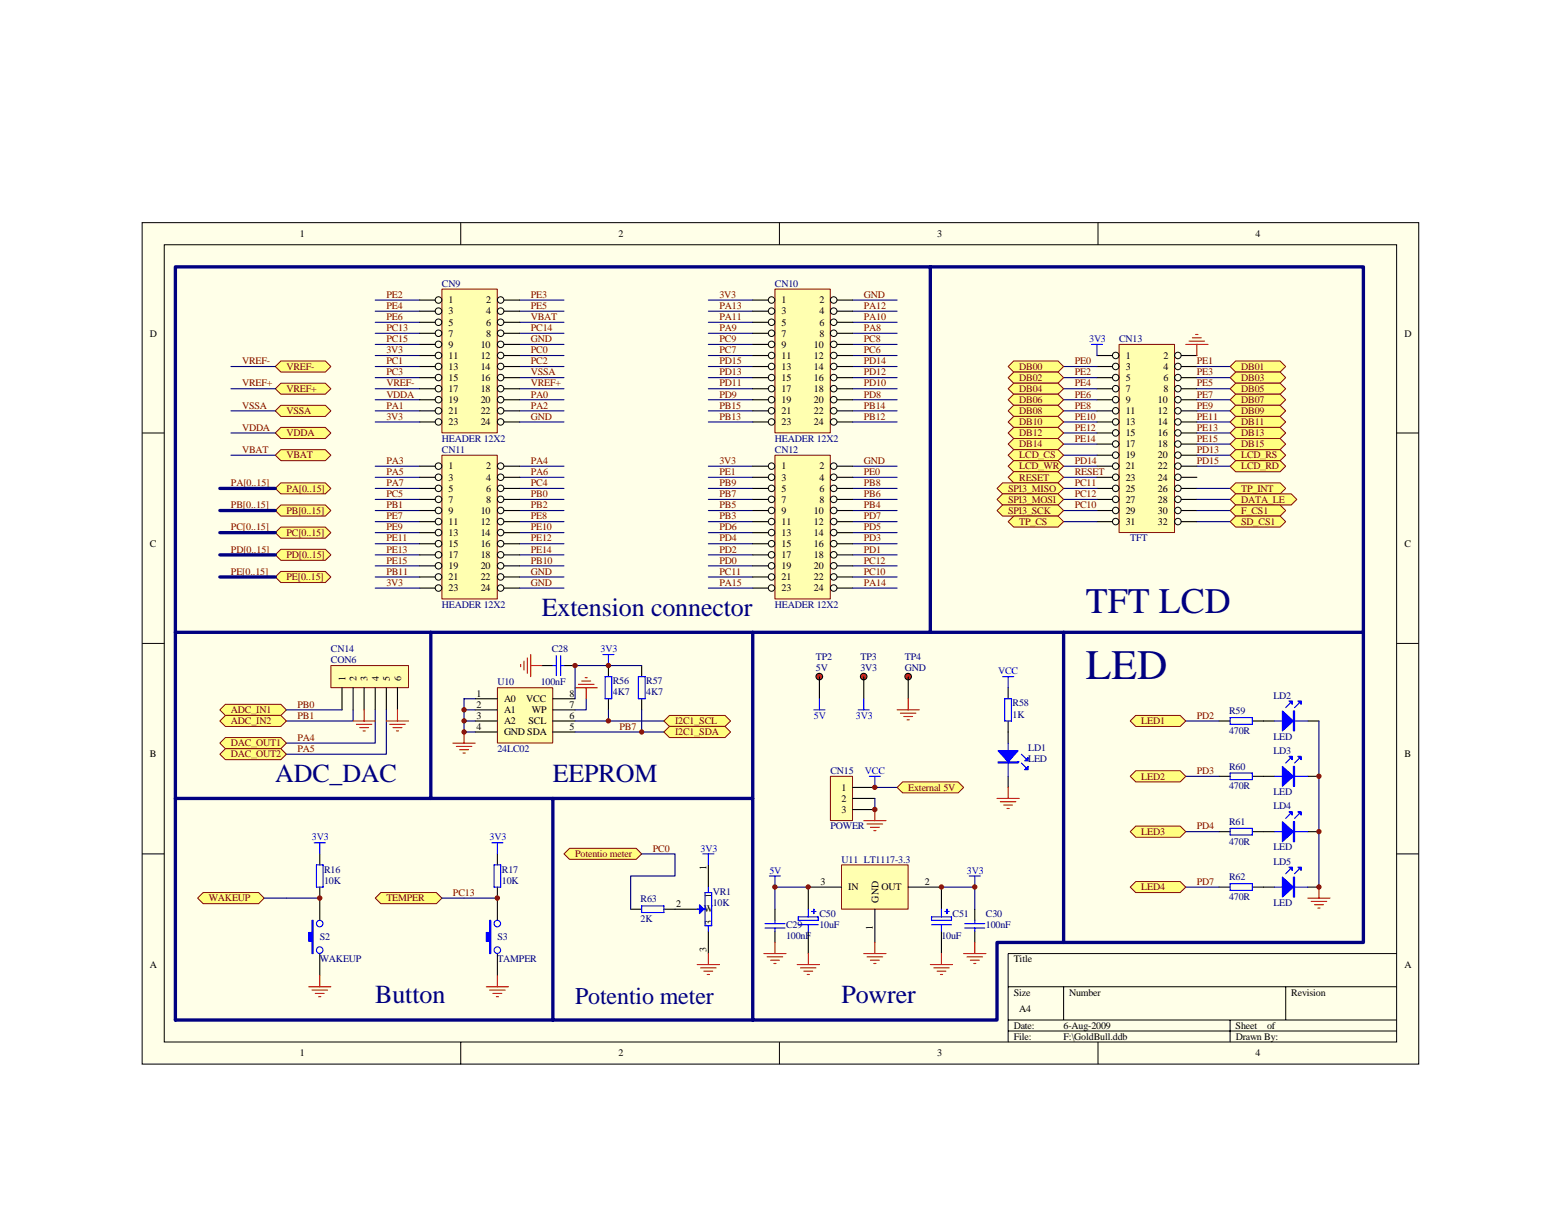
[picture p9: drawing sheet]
<svg xmlns="http://www.w3.org/2000/svg" width="279mm" height="216mm" viewBox="0 0 279 216" stroke-linecap="round" stroke-linejoin="round" font-family="sans-serif">
<path d="M25.4 39.9h228.5v150.6h-228.5z" fill="#ffffe8"/>
<g fill="none" stroke="#000" stroke-width=".18">
<path d="M25.4 39.9h228.5v150.6h-228.5zM82.5 39.9v3.9M139.5 39.9v3.9M196.5 39.9v3.9M29.4 43.8h220.6v142.7h-220.6zM25.4 77.5h4M250 77.5h4M25.4 115.2h4M250 115.2h4M25.4 152.9h4M250 152.9h4M180.4 176.7h69.6"/>
<path d="M190.4 176.7v5.9M230.1 176.7v5.9M250 170.7h-69.6v15.9M82.5 186.6v3.9M139.5 186.6v3.9M180.4 182.6h69.6M180.4 184.6h69.6M196.5 186.6v3.9M220.2 182.6v4"/>
</g>
<path d="M218.2 129.1h2M218.2 139h2M224.2 129.1h3.9M224.2 139h3.9M234.1 129.1h2M234.1 139h2M218.2 148.9h2M218.2 158.8h2M224.2 148.9h3.9M224.2 158.8h3.9M234.1 148.9h2M234.1 158.8h2" fill="none" stroke="#000" stroke-width=".2"/>
<g fill="none" stroke="#00f" stroke-width=".2">
<path d="M220.2 128.5h4v1.2h-4zM220.2 138.4h4v1.2h-4zM228.1 129.1h6M228.1 139h6M230.9 125.9l-.8 .8M230.9 135.8l-.8 .8M232.5 125.9l-.8 .8M232.5 135.8l-.8 .8M220.2 148.3h4v1.2h-4zM220.2 158.2h4v1.2h-4zM228.1 148.9h6M228.1 158.8h6"/>
<path d="M230.9 145.7l-.8 .8M230.9 155.6l-.8 .8M232.5 145.7l-.8 .8M232.5 155.6l-.8 .8"/>
</g>
<g fill="#00f" stroke="#00f" stroke-width=".2">
<path d="M229.5 127.3l2 1.8-2 1.8z"/>
<path d="M232.3 125.5h.6v.6z"/>
<path d="M230.7 125.5h.6v.6z"/>
<path d="M229.5 137.2l2 1.8-2 1.8z"/>
<path d="M232.3 135.4h.6v.6z"/>
<path d="M230.7 135.4h.6v.6z"/>
<path d="M229.5 147.1l2 1.8-2 1.8z"/>
<path d="M232.3 145.3h.6v.6z"/>
<path d="M230.7 145.3h.6v.6z"/>
<path d="M229.5 157l2 1.8-2 1.8z"/>
<path d="M232.3 155.2h.6v.6z"/>
<path d="M230.7 155.2h.6v.6z"/>
<path d="M231.5 127.3h.2v3.6h-.2z" fill-rule="evenodd"/>
<path d="M231.5 137.2h.2v3.6h-.2z" fill-rule="evenodd"/>
<path d="M231.5 147.1h.2v3.6h-.2z" fill-rule="evenodd"/>
<path d="M231.5 157h.2v3.6h-.2z" fill-rule="evenodd"/>
</g>
<path d="M212.2 129.1h6M212.2 139h6M236.1 129.1v29.7M212.2 148.9h6M212.2 158.8h6" fill="none" stroke="#000080" stroke-width=".2"/>
<path d="M236.1 158.8v2M234.1 160.8h4M234.7 161.4h2.8M235.3 162h1.6M235.9 162.6h.4" fill="none" stroke="#f00" stroke-width=".2"/>
<g fill="#ffff80" stroke="#800000" stroke-width=".18">
<path d="M202.3 129.1l1-1h7.9l1 1-1 .9h-7.9z" fill-rule="evenodd"/>
<path d="M202.3 139l1-1h7.9l1 1-1 1h-7.9z" fill-rule="evenodd"/>
<path d="M202.3 148.9l1-1h7.9l1 1-1 1h-7.9z" fill-rule="evenodd"/>
<path d="M202.3 158.8l1-1h7.9l1 1-1 1h-7.9z" fill-rule="evenodd"/>
</g>
<path d="M89 123.1h9.9v9.9h-9.9z" fill="#ffffb0"/>
<path d="M89 123.1h9.9v9.9h-9.9z" fill="none" stroke="#800000" stroke-width=".18"/>
<path d="M108.9 119.1v2M114.9 119.1v2M85 125.1h4M85 127.1h4M85 129.1h4M85 131h4M99 125.1h3.9M99 127.1h3.9M99 129.1h3.9M99 131h3.9M108.9 125.1v2M114.9 125.1v2" fill="none" stroke="#000" stroke-width=".2"/>
<path d="M114.9 119.1h-12v6M83.1 129.1h1.9M83.1 127.1h1.9M85 125.1h-1.9v5.9h1.9M104.9 125.1v2h-2M108.9 127.1v2h-6M108.9 129.1h9.9M114.9 127.1v3.9h-12M114.9 131h3.9" fill="none" stroke="#000080" stroke-width=".2"/>
<path d="M81.1 133h3.9M81.7 133.6h2.8M82.3 134.2h1.6M82.9 134.8h.4M83.1 131v2M102.9 123.1h4M103.5 122.5h2.8M104.1 121.9h1.6M104.7 121.3h.4M104.9 123.1v2" fill="none" stroke="#f00" stroke-width=".2"/>
<path d="M107.9 117.2h2M108.9 117.2v1.9M108.3 121.1h1.2v4h-1.2zM114.3 121.1h1.2v4h-1.2z" fill="none" stroke="#00f" stroke-width=".2"/>
<g fill="#ffff80" stroke="#800000" stroke-width=".18">
<path d="M118.8 129.1l1-1h10l1 1-1 .9h-10z" fill-rule="evenodd"/>
<path d="M118.8 131l1-1h10l1 1-1 1h-10z" fill-rule="evenodd"/>
</g>
<path d="M57.2 152.9v1.9M57.2 158.8v6M57.2 170.7v4" fill="none" stroke="#000" stroke-width=".2"/>
<g fill="none" stroke="#00f" stroke-width=".2">
<path d="M56.2 150.9h2M56.6 154.8h1.2v4h-1.2zM57.2 150.9v2"/>
<circle cx="57.2" cy="170.1" r=".59"/>
<circle cx="57.2" cy="165.3" r=".58"/>
</g>
<path d="M55.8 164.8h.2v5.9h-.2v-2.2h-.6v-1.6h.6z" fill-rule="evenodd" fill="#00f" stroke="#00f" stroke-width=".2"/>
<path d="M55.2 176.7h4M55.8 177.2h2.8M56.4 177.8h1.6M57 178.4h.4M57.2 174.7v2" fill="none" stroke="#f00" stroke-width=".2"/>
<path d="M51.3 160.8h5.9" fill="none" stroke="#000080" stroke-width=".2"/>
<path d="M36.4 159.8h9.9l1 1-1 1h-9.9l-1-1z" fill-rule="evenodd" fill="#ffff80" stroke="#800000" stroke-width=".18"/>
<path d="M89 152.9v1.9M89 158.8v6M89 170.7v4" fill="none" stroke="#000" stroke-width=".2"/>
<g fill="none" stroke="#00f" stroke-width=".2">
<path d="M88 150.9h2M88.4 154.8h1.2v4h-1.2zM89 150.9v2"/>
<circle cx="89" cy="170.1" r=".59"/>
<circle cx="89" cy="165.3" r=".58"/>
</g>
<path d="M87.6 164.8h.2v5.9h-.2v-2.2h-.6v-1.6h.6z" fill-rule="evenodd" fill="#00f" stroke="#00f" stroke-width=".2"/>
<path d="M87 176.7h4M87.6 177.2h2.8M88.2 177.8h1.6M88.8 178.4h.4M89 174.7v2" fill="none" stroke="#f00" stroke-width=".2"/>
<path d="M83.1 160.8h5.9" fill="none" stroke="#000080" stroke-width=".2"/>
<path d="M68.2 159.8h9.9l1 1-1 1h-9.9l-1-1z" fill-rule="evenodd" fill="#ffff80" stroke="#800000" stroke-width=".18"/>
<path d="M47.3 160.8h4M79.1 160.8h4" fill="none" stroke="#000080" stroke-width=".2"/>
<path d="M126.8 154.8v4M120.8 162.8h4M126.8 166.7v4" fill="none" stroke="#000" stroke-width=".2"/>
<path d="M125.8 152.9h2M126.2 159.8h1.2v5.9h-1.2zM126.8 152.9v1.9M126.8 158.8v1M124.8 162.8h1.4M126.8 165.7v1" fill="none" stroke="#00f" stroke-width=".2"/>
<path d="M125.2 162l.8 .8-.8 .8z" fill="#00f" stroke="#00f" stroke-width=".2"/>
<path d="M124.8 172.7h4M125.4 173.3h2.8M126 173.9h1.6M126.6 174.5h.4M126.8 170.7v2" fill="none" stroke="#f00" stroke-width=".2"/>
<path d="M101.9 151.9h12l1 1-1 .9h-12l-1-.9z" fill-rule="evenodd" fill="#ffff80" stroke="#800000" stroke-width=".18"/>
<path d="M59.2 119.2h13.9v3.9h-13.9z" fill="#ffffb0"/>
<path d="M59.2 119.1h13.9v4h-13.9z" fill="none" stroke="#800000" stroke-width=".18"/>
<path d="M61.2 123.1v4M63.2 123.1v4M65.2 123.1v4M67.2 123.1v4M69.2 123.1v4M71.1 123.1v4" fill="none" stroke="#000" stroke-width=".2"/>
<path d="M63.2 127.1v2h-11.9M67.2 127.1v5.9h-15.9M69.2 127.1v7.9h-17.9" fill="none" stroke="#000080" stroke-width=".2"/>
<path d="M63.2 129.1h4M63.8 129.7h2.8M64.4 130.3h1.6M65 130.9h.4M65.2 127.1v2M69.2 129.1h3.9M69.7 129.7h2.8M70.3 130.3h1.6M71 130.9h.3M71.1 127.1v2" fill="none" stroke="#f00" stroke-width=".2"/>
<g fill="#ffff80" stroke="#800000" stroke-width=".18">
<path d="M39.3 127.1l1-1h10l1 1-1 1h-10z" fill-rule="evenodd"/>
<path d="M40.3 128.1h10l1 1-1 .9h-10l-1-.9z" fill-rule="evenodd"/>
<path d="M40.3 132h10l1 1-1 1h-10l-1-1z" fill-rule="evenodd"/>
<path d="M39.3 135l1-1h10l1 1-1 1h-10z" fill-rule="evenodd"/>
</g>
<path d="M51.3 127.1h9.9" fill="none" stroke="#000080" stroke-width=".2"/>
<path d="M150.6 154.9h11.9v7.9h-11.9z" fill="#ffffb0"/>
<path d="M150.6 154.8h11.9v8h-11.9z" fill="none" stroke="#800000" stroke-width=".18"/>
<path d="M150.6 158.8h-5.9v4M162.6 158.8h5.9v4M138.7 162.8v2M138.7 166.7v2M144.7 166.7v4M156.6 162.8v5.9M168.5 166.7v4M174.5 162.8v2M174.5 166.7v2" fill="none" stroke="#000" stroke-width=".2"/>
<g fill="none" stroke="#00f" stroke-width=".2">
<path d="M137.7 156.8h2M138.7 156.8v2M173.5 156.8h2M174.5 156.8v2M136.9 166.1h3.6M136.9 165.4h3.6M138.7 164.8v.6M138.7 166.1v.6M142.9 164.1h3.6v.7h-3.6zM142.9 165.5h3.6M144.7 162.8v1.3M144.7 165.5v1.2"/>
<path d="M145.3 163.2h.7M145.7 162.8v.8M166.7 165.5h3.6M166.7 164.1h3.6v.7h-3.6zM168.5 162.8v1.3M168.5 165.5v1.2M169.1 163.2h.8M169.5 162.8v.8M172.7 166.1h3.6M172.7 165.4h3.6M174.5 164.8v.6M174.5 166.1v.6"/>
</g>
<g fill="none" stroke="#f00" stroke-width=".2">
<path d="M136.7 170.7h4M137.3 171.3h2.8M137.9 171.9h1.6M138.5 172.5h.4M138.7 168.7v2M142.7 172.7h4M143.3 173.3h2.7M143.9 173.9h1.6M144.5 174.5h.4M144.7 170.7v2M154.6 170.7h4M155.2 171.3h2.8"/>
<path d="M155.8 171.9h1.6M156.4 172.5h.4M156.6 168.7v2M166.5 172.7h4M167.1 173.3h2.8M167.7 173.9h1.6M168.3 174.5h.4M168.5 170.7v2M172.5 170.7h4M173.1 171.3h2.8M173.7 171.9h1.6M174.3 172.5h.4"/>
<path d="M174.5 168.7v2"/>
</g>
<path d="M144.7 158.8h-6v4M168.5 158.8h6v4" fill="none" stroke="#000080" stroke-width=".2"/>
<path d="M148.7 139h3.9v7.9h-3.9z" fill="#ffffb0"/>
<path d="M148.6 139h4v7.9h-4z" fill="none" stroke="#800000" stroke-width=".18"/>
<path d="M152.6 141h4M152.6 142.9h4M152.6 144.9h4" fill="none" stroke="#000" stroke-width=".2"/>
<path d="M155.6 139h2M156.6 139v2" fill="none" stroke="#00f" stroke-width=".2"/>
<path d="M156.6 142.9v2M156.6 141h4" fill="none" stroke="#000080" stroke-width=".2"/>
<path d="M154.6 146.9h4M155.2 147.5h2.8M155.8 148.1h1.6M156.4 148.7h.4M156.6 144.9v2" fill="none" stroke="#f00" stroke-width=".2"/>
<path d="M160.6 141l1-1h9.9l1 1-1 .9h-9.9z" fill-rule="evenodd" fill="#ffff80" stroke="#800000" stroke-width=".18"/>
<path d="M200.3 61.7h9.9v33.6h-9.9z" fill="#ffffb0"/>
<path d="M200.3 61.7h9.9v33.6h-9.9z" fill="none" stroke="#800000" stroke-width=".18"/>
<g fill="none" stroke="#000" stroke-width=".18">
<circle cx="199.7" cy="71.6" r=".58"/>
<circle cx="199.7" cy="79.5" r=".58"/>
<circle cx="199.7" cy="77.5" r=".58"/>
<circle cx="199.7" cy="67.6" r=".58"/>
<circle cx="199.7" cy="73.5" r=".58"/>
<circle cx="199.7" cy="75.5" r=".58"/>
<circle cx="199.7" cy="65.6" r=".58"/>
<circle cx="199.7" cy="63.6" r=".58"/>
<circle cx="199.7" cy="69.6" r=".58"/>
<circle cx="210.8" cy="71.6" r=".58"/>
<circle cx="210.8" cy="79.5" r=".58"/>
<circle cx="210.8" cy="77.5" r=".58"/>
<circle cx="210.8" cy="67.6" r=".58"/>
<circle cx="210.8" cy="75.5" r=".58"/>
<circle cx="210.8" cy="73.5" r=".58"/>
<circle cx="210.8" cy="65.6" r=".58"/>
<circle cx="210.8" cy="63.6" r=".58"/>
<circle cx="210.8" cy="69.6" r=".58"/>
<circle cx="199.7" cy="91.4" r=".58"/>
<circle cx="199.7" cy="87.4" r=".58"/>
<circle cx="199.7" cy="89.4" r=".58"/>
<circle cx="199.7" cy="83.4" r=".58"/>
<circle cx="199.7" cy="85.4" r=".58"/>
<circle cx="199.7" cy="81.5" r=".58"/>
<circle cx="199.7" cy="93.4" r=".58"/>
<circle cx="210.8" cy="91.4" r=".58"/>
<circle cx="210.8" cy="87.4" r=".58"/>
<circle cx="210.8" cy="85.4" r=".58"/>
<circle cx="210.8" cy="89.4" r=".58"/>
<circle cx="210.8" cy="83.4" r=".58"/>
<circle cx="210.8" cy="81.5" r=".58"/>
<circle cx="210.8" cy="93.4" r=".58"/>
</g>
<g fill="none" stroke="#000" stroke-width=".2">
<path d="M196.3 63.6h2.8M196.3 65.6h2.8M196.3 67.6h2.8M196.3 69.6h2.8M196.3 71.6h2.8M196.3 73.6h2.8M196.3 75.5h2.8M196.3 77.5h2.8M196.3 79.5h2.8M211.4 63.6h2.8M211.4 65.6h2.8M211.4 67.6h2.8"/>
<path d="M211.4 69.6h2.8M211.4 71.6h2.8M211.4 73.6h2.8M211.4 75.5h2.8M211.4 77.5h2.8M211.4 79.5h2.8M196.3 81.5h2.8M196.3 83.5h2.8M196.3 85.4h2.8M196.3 87.4h2.8M196.3 89.4h2.8M196.3 91.4h2.8"/>
<path d="M196.3 93.4h2.8M211.4 81.5h2.8M211.4 83.5h2.8M211.4 85.4h2.8M211.4 87.4h2.8M211.4 89.4h2.8M211.4 91.4h2.8M211.4 93.4h2.8"/>
</g>
<g fill="none" stroke="#000080" stroke-width=".2">
<path d="M190.4 65.6h5.9M190.4 67.6h5.9M190.4 69.6h5.9M190.4 71.6h5.9M190.4 73.6h5.9M190.4 75.5h5.9M190.4 77.5h5.9M190.4 79.5h5.9M214.2 65.6h6M214.2 67.6h6M214.2 69.6h6M214.2 71.6h6"/>
<path d="M214.2 73.6h6M214.2 75.5h6M214.2 77.5h6M214.2 79.5h6M190.4 81.5h5.9M190.4 83.5h5.9M190.4 85.4h5.9M190.4 87.4h5.9M190.4 89.4h5.9M190.4 91.4h5.9M190.4 93.4h5.9M214.2 81.5h6"/>
<path d="M214.2 83.5h6M214.2 87.4h6M214.2 89.4h6M214.2 91.4h6M214.2 93.4h6"/>
</g>
<path d="M195.3 61.7h2M196.3 61.7v1.9" fill="none" stroke="#00f" stroke-width=".2"/>
<path d="M214 59.9h.4M212.2 61.7h4M212.8 61.1h2.8M213.4 60.5h1.6M214.2 61.7v1.9" fill="none" stroke="#f00" stroke-width=".2"/>
<g fill="#ffff80" stroke="#800000" stroke-width=".18">
<path d="M220.2 65.6l1-1h7.9l1 1-1 1h-7.9z" fill-rule="evenodd"/>
<path d="M220.2 67.6l1-1h7.9l1 1-1 1h-7.9z" fill-rule="evenodd"/>
<path d="M180.4 65.6l1-1h8l1 1-1 1h-8z" fill-rule="evenodd"/>
<path d="M180.4 67.6l1-1h8l1 1-1 1h-8z" fill-rule="evenodd"/>
<path d="M180.4 69.6l1-1h8l1 1-1 1h-8z" fill-rule="evenodd"/>
<path d="M180.4 71.6l1-1h8l1 1-1 1h-8z" fill-rule="evenodd"/>
<path d="M180.4 73.6l1-1h8l1 1-1 .9h-8z" fill-rule="evenodd"/>
<path d="M180.4 75.5l1-1h8l1 1-1 1h-8z" fill-rule="evenodd"/>
<path d="M180.4 77.5l1-1h8l1 1-1 1h-8z" fill-rule="evenodd"/>
<path d="M180.4 79.5l1-1h8l1 1-1 1h-8z" fill-rule="evenodd"/>
<path d="M220.2 69.6l1-1h7.9l1 1-1 1h-7.9z" fill-rule="evenodd"/>
<path d="M220.2 71.6l1-1h7.9l1 1-1 1h-7.9z" fill-rule="evenodd"/>
<path d="M220.2 73.6l1-1h7.9l1 1-1 .9h-7.9z" fill-rule="evenodd"/>
<path d="M220.2 75.5l1-1h7.9l1 1-1 1h-7.9z" fill-rule="evenodd"/>
<path d="M220.2 77.5l1-1h7.9l1 1-1 1h-7.9z" fill-rule="evenodd"/>
<path d="M220.2 79.5l1-1h7.9l1 1-1 1h-7.9z" fill-rule="evenodd"/>
<path d="M180.4 81.5l1-1h8l1 1-1 1h-8z" fill-rule="evenodd"/>
<path d="M180.4 83.5l1-1h8l1 1-1 1h-8z" fill-rule="evenodd"/>
<path d="M220.2 81.5l1-1h7.9l1 1-1 1h-7.9z" fill-rule="evenodd"/>
<path d="M220.2 83.5l1-1h7.9l1 1-1 1h-7.9z" fill-rule="evenodd"/>
<path d="M180.4 85.4l1-.9h8l1 .9-1 1h-8z" fill-rule="evenodd"/>
<path d="M178.5 87.4l1-1h9.9l1 1-1 1h-9.9z" fill-rule="evenodd"/>
<path d="M178.5 89.4l1-1h9.9l1 1-1 1h-9.9z" fill-rule="evenodd"/>
<path d="M178.5 91.4l1-1h9.9l1 1-1 1h-9.9z" fill-rule="evenodd"/>
<path d="M180.4 93.4l1-1h8l1 1-1 1h-8z" fill-rule="evenodd"/>
<path d="M220.2 87.4l1-1h7.9l1 1-1 1h-7.9z" fill-rule="evenodd"/>
<path d="M220.2 89.4l1-1h9.9l1 1-1 1h-9.9z" fill-rule="evenodd"/>
<path d="M220.2 91.4l1-1h7.9l1 1-1 1h-7.9z" fill-rule="evenodd"/>
<path d="M220.2 93.4l1-1h7.9l1 1-1 1h-7.9z" fill-rule="evenodd"/>
</g>
<g fill="#800000" stroke="#800000" stroke-width=".18">
<circle cx="83.1" cy="129.1" r=".38"/>
<circle cx="83.1" cy="131" r=".38"/>
<circle cx="83.1" cy="127.1" r=".39"/>
<circle cx="108.9" cy="129.1" r=".39"/>
<circle cx="114.9" cy="131" r=".38"/>
<circle cx="138.7" cy="158.8" r=".39"/>
<circle cx="174.5" cy="158.8" r=".39"/>
</g>
<g fill="none" stroke="#000080" stroke-width=".2">
<path d="M67.2 53.7h7.9M67.2 55.7h7.9M67.2 57.7h7.9M67.2 59.7h7.9M93 53.7h7.9M93 55.7h7.9M93 57.7h7.9M93 59.7h7.9M126.8 53.7h7.9M126.8 55.7h7.9M126.8 57.7h7.9M126.8 59.7h7.9"/>
<path d="M152.6 53.7h8M152.6 55.7h8M152.6 57.7h8M152.6 59.7h8M67.2 61.7h7.9M67.2 63.6h7.9M67.2 65.6h7.9M67.2 67.6h7.9M67.2 69.6h7.9M67.2 71.6h7.9M67.2 73.6h7.9M93 61.7h7.9"/>
<path d="M93 63.6h7.9M93 65.6h7.9M93 67.6h7.9M93 69.6h7.9M93 71.6h7.9M93 73.6h7.9M126.8 61.7h7.9M126.8 63.6h7.9M126.8 65.6h7.9M126.8 67.6h7.9M126.8 69.6h7.9M126.8 71.6h7.9"/>
<path d="M126.8 73.6h7.9M152.6 61.7h8M152.6 63.6h8M152.6 65.6h8M152.6 67.6h8M152.6 69.6h8M152.6 71.6h8M152.6 73.6h8M67.2 83.5h7.9M67.2 85.4h7.9M67.2 87.4h7.9M67.2 89.4h7.9"/>
<path d="M67.2 91.4h7.9M67.2 93.4h7.9M67.2 95.4h7.9M67.2 97.3h7.9M67.2 99.3h7.9M93 83.5h7.9M93 85.4h7.9M93 87.4h7.9M93 89.4h7.9M93 91.4h7.9M93 93.4h7.9M93 95.4h7.9"/>
<path d="M93 97.3h7.9M93 99.3h7.9M126.8 83.5h7.9M126.8 85.4h7.9M126.8 87.4h7.9M126.8 89.4h7.9M126.8 91.4h7.9M126.8 93.4h7.9M126.8 95.4h7.9M126.8 97.3h7.9M126.8 99.3h7.9M152.6 83.5h8"/>
<path d="M152.6 85.4h8M152.6 87.4h8M152.6 89.4h8M152.6 91.4h8M152.6 93.4h8M152.6 95.4h8M152.6 97.3h8M152.6 99.3h8M67.2 101.3h7.9M67.2 103.3h7.9M93 101.3h7.9M93 103.3h7.9"/>
<path d="M126.8 101.3h7.9M126.8 103.3h7.9M152.6 101.3h8M152.6 103.3h8"/>
</g>
<circle cx="146.6" cy="121.1" r=".59" fill="#ee0e22" stroke="#000" stroke-width=".2"/>
<path d="M146.7 121.1v4" fill="none" stroke="#000" stroke-width=".2"/>
<circle cx="154.6" cy="121.1" r=".58" fill="#ee0e22" stroke="#000" stroke-width=".2"/>
<path d="M154.6 121.1v4" fill="none" stroke="#000" stroke-width=".2"/>
<circle cx="162.5" cy="121.1" r=".58" fill="#ee0e22" stroke="#000" stroke-width=".2"/>
<path d="M162.6 121.1v4" fill="none" stroke="#000" stroke-width=".2"/>
<path d="M160.6 127.1h3.9M161.2 127.7h2.7M161.8 128.3h1.5M162.3 128.9h.5M162.6 125.1v2" fill="none" stroke="#f00" stroke-width=".2"/>
<path d="M145.7 127.1h2M146.7 125.1v2M153.6 127.1h2M154.6 125.1v2" fill="none" stroke="#00f" stroke-width=".2"/>
<path d="M31.4 47.8h212.6v120.9h-65.5v13.9h-147.1zM166.5 47.8v65.4M31.4 113.2h103.3M77.1 113.2v29.7M190.4 113.2v55.5M244 113.2h-109.3v29.7M31.4 142.9h67.6v39.7M99 142.9h35.7v39.7" fill="none" stroke="#000080" stroke-width=".6"/>
<path d="M79.1 51.8h9.9v25.7h-9.9z" fill="#ffffb0"/>
<path d="M79.1 51.8h9.9v25.7h-9.9z" fill="none" stroke="#800000" stroke-width=".18"/>
<g fill="none" stroke="#000" stroke-width=".18">
<circle cx="78.5" cy="59.7" r=".59"/>
<circle cx="78.5" cy="55.7" r=".59"/>
<circle cx="78.5" cy="57.7" r=".59"/>
<circle cx="78.5" cy="53.7" r=".59"/>
<circle cx="89.6" cy="59.7" r=".58"/>
<circle cx="89.6" cy="57.7" r=".58"/>
<circle cx="89.6" cy="55.7" r=".58"/>
<circle cx="89.6" cy="53.7" r=".58"/>
<circle cx="78.5" cy="71.6" r=".59"/>
<circle cx="78.5" cy="67.6" r=".59"/>
<circle cx="78.5" cy="65.6" r=".59"/>
<circle cx="78.5" cy="73.5" r=".59"/>
<circle cx="78.5" cy="75.5" r=".59"/>
<circle cx="78.5" cy="63.6" r=".59"/>
<circle cx="78.5" cy="69.6" r=".59"/>
<circle cx="78.5" cy="61.6" r=".59"/>
<circle cx="89.6" cy="71.6" r=".58"/>
<circle cx="89.6" cy="73.5" r=".58"/>
<circle cx="89.6" cy="75.5" r=".58"/>
<circle cx="89.6" cy="65.6" r=".58"/>
<circle cx="89.6" cy="67.6" r=".58"/>
<circle cx="89.6" cy="61.6" r=".58"/>
<circle cx="89.6" cy="69.6" r=".58"/>
<circle cx="89.6" cy="63.6" r=".58"/>
</g>
<g fill="none" stroke="#000" stroke-width=".2">
<path d="M75.1 53.7h2.8M75.1 55.7h2.8M75.1 57.7h2.8M75.1 59.7h2.8M90.2 53.7h2.8M90.2 55.7h2.8M90.2 57.7h2.8M90.2 59.7h2.8M75.1 61.7h2.8M75.1 63.6h2.8M75.1 65.6h2.8M75.1 67.6h2.8"/>
<path d="M75.1 69.6h2.8M75.1 71.6h2.8M75.1 73.6h2.8M75.1 75.5h2.8M90.2 61.7h2.8M90.2 63.6h2.8M90.2 65.6h2.8M90.2 67.6h2.8M90.2 69.6h2.8M90.2 71.6h2.8M90.2 73.6h2.8M90.2 75.5h2.8"/>
</g>
<path d="M79.1 81.5h9.9v25.7h-9.9z" fill="#ffffb0"/>
<path d="M79.1 81.5h9.9v25.7h-9.9z" fill="none" stroke="#800000" stroke-width=".18"/>
<g fill="none" stroke="#000" stroke-width=".18">
<circle cx="78.5" cy="91.4" r=".59"/>
<circle cx="78.5" cy="95.3" r=".59"/>
<circle cx="78.5" cy="99.3" r=".59"/>
<circle cx="78.5" cy="89.4" r=".59"/>
<circle cx="78.5" cy="83.4" r=".59"/>
<circle cx="78.5" cy="85.4" r=".59"/>
<circle cx="78.5" cy="87.4" r=".59"/>
<circle cx="78.5" cy="97.3" r=".59"/>
<circle cx="78.5" cy="93.4" r=".59"/>
<circle cx="89.6" cy="95.3" r=".58"/>
<circle cx="89.6" cy="91.4" r=".58"/>
<circle cx="89.6" cy="99.3" r=".58"/>
<circle cx="89.6" cy="87.4" r=".58"/>
<circle cx="89.6" cy="83.4" r=".58"/>
<circle cx="89.6" cy="85.4" r=".58"/>
<circle cx="89.6" cy="89.4" r=".58"/>
<circle cx="89.6" cy="93.4" r=".58"/>
<circle cx="89.6" cy="97.3" r=".58"/>
<circle cx="78.5" cy="103.3" r=".59"/>
<circle cx="78.5" cy="101.3" r=".59"/>
<circle cx="78.5" cy="105.3" r=".59"/>
<circle cx="89.6" cy="103.3" r=".58"/>
<circle cx="89.6" cy="101.3" r=".58"/>
<circle cx="89.6" cy="105.3" r=".58"/>
</g>
<g fill="none" stroke="#000" stroke-width=".2">
<path d="M75.1 83.5h2.8M75.1 85.4h2.8M75.1 87.4h2.8M75.1 89.4h2.8M75.1 91.4h2.8M75.1 93.4h2.8M75.1 95.4h2.8M75.1 97.3h2.8M75.1 99.3h2.8M90.2 83.5h2.8M90.2 85.4h2.8M90.2 87.4h2.8"/>
<path d="M90.2 89.4h2.8M90.2 91.4h2.8M90.2 93.4h2.8M90.2 95.4h2.8M90.2 97.3h2.8M90.2 99.3h2.8M75.1 101.3h2.8M75.1 103.3h2.8M75.1 105.3h2.8M90.2 101.3h2.8M90.2 103.3h2.8M90.2 105.3h2.8"/>
</g>
<path d="M138.7 51.8h9.9v25.7h-9.9z" fill="#ffffb0"/>
<path d="M138.7 51.8h9.9v25.7h-9.9z" fill="none" stroke="#800000" stroke-width=".18"/>
<g fill="none" stroke="#000" stroke-width=".18">
<circle cx="138.1" cy="59.7" r=".58"/>
<circle cx="138.1" cy="55.7" r=".58"/>
<circle cx="138.1" cy="53.7" r=".58"/>
<circle cx="138.1" cy="57.7" r=".58"/>
<circle cx="149.2" cy="59.7" r=".59"/>
<circle cx="149.2" cy="53.7" r=".59"/>
<circle cx="149.2" cy="55.7" r=".59"/>
<circle cx="149.2" cy="57.7" r=".59"/>
<circle cx="138.1" cy="71.6" r=".58"/>
<circle cx="138.1" cy="73.5" r=".58"/>
<circle cx="138.1" cy="65.6" r=".58"/>
<circle cx="138.1" cy="75.5" r=".58"/>
<circle cx="138.1" cy="67.6" r=".58"/>
<circle cx="138.1" cy="63.6" r=".58"/>
<circle cx="138.1" cy="61.6" r=".58"/>
<circle cx="138.1" cy="69.6" r=".58"/>
<circle cx="149.2" cy="71.6" r=".59"/>
<circle cx="149.2" cy="75.5" r=".59"/>
<circle cx="149.2" cy="73.5" r=".59"/>
<circle cx="149.2" cy="65.6" r=".59"/>
<circle cx="149.2" cy="67.6" r=".59"/>
<circle cx="149.2" cy="69.6" r=".59"/>
<circle cx="149.2" cy="61.6" r=".59"/>
<circle cx="149.2" cy="63.6" r=".59"/>
</g>
<g fill="none" stroke="#000" stroke-width=".2">
<path d="M134.7 53.7h2.8M134.7 55.7h2.8M134.7 57.7h2.8M134.7 59.7h2.8M149.8 53.7h2.8M149.8 55.7h2.8M149.8 57.7h2.8M149.8 59.7h2.8M134.7 61.7h2.8M134.7 63.6h2.8M134.7 65.6h2.8M134.7 67.6h2.8"/>
<path d="M134.7 69.6h2.8M134.7 71.6h2.8M134.7 73.6h2.8M134.7 75.5h2.8M149.8 61.7h2.8M149.8 63.6h2.8M149.8 65.6h2.8M149.8 67.6h2.8M149.8 69.6h2.8M149.8 71.6h2.8M149.8 73.6h2.8M149.8 75.5h2.8"/>
</g>
<path d="M138.7 81.5h9.9v25.7h-9.9z" fill="#ffffb0"/>
<path d="M138.7 81.5h9.9v25.7h-9.9z" fill="none" stroke="#800000" stroke-width=".18"/>
<g fill="none" stroke="#000" stroke-width=".18">
<circle cx="138.1" cy="99.3" r=".58"/>
<circle cx="138.1" cy="91.4" r=".58"/>
<circle cx="138.1" cy="95.3" r=".58"/>
<circle cx="138.1" cy="83.4" r=".58"/>
<circle cx="138.1" cy="85.4" r=".58"/>
<circle cx="138.1" cy="87.4" r=".58"/>
<circle cx="138.1" cy="89.4" r=".58"/>
<circle cx="138.1" cy="93.4" r=".58"/>
<circle cx="138.1" cy="97.3" r=".58"/>
<circle cx="149.2" cy="91.4" r=".59"/>
<circle cx="149.2" cy="99.3" r=".59"/>
<circle cx="149.2" cy="95.3" r=".59"/>
<circle cx="149.2" cy="89.4" r=".59"/>
<circle cx="149.2" cy="85.4" r=".59"/>
<circle cx="149.2" cy="87.4" r=".59"/>
<circle cx="149.2" cy="83.4" r=".59"/>
<circle cx="149.2" cy="93.4" r=".59"/>
<circle cx="149.2" cy="97.3" r=".59"/>
<circle cx="138.1" cy="103.3" r=".58"/>
<circle cx="138.1" cy="101.3" r=".58"/>
<circle cx="138.1" cy="105.3" r=".58"/>
<circle cx="149.2" cy="103.3" r=".59"/>
<circle cx="149.2" cy="105.3" r=".59"/>
<circle cx="149.2" cy="101.3" r=".59"/>
</g>
<g fill="none" stroke="#000" stroke-width=".2">
<path d="M134.7 83.5h2.8M134.7 85.4h2.8M134.7 87.4h2.8M134.7 89.4h2.8M134.7 91.4h2.8M134.7 93.4h2.8M134.7 95.4h2.8M134.7 97.3h2.8M134.7 99.3h2.8M149.8 83.5h2.8M149.8 85.4h2.8M149.8 87.4h2.8"/>
<path d="M149.8 89.4h2.8M149.8 91.4h2.8M149.8 93.4h2.8M149.8 95.4h2.8M149.8 97.3h2.8M149.8 99.3h2.8M97 119.1h2M100.9 119.1h2M134.7 101.3h2.8M134.7 103.3h2.8M134.7 105.3h2.8M149.8 101.3h2.8"/>
<path d="M149.8 103.3h2.8M149.8 105.3h2.8"/>
</g>
<path d="M67.2 75.5h7.9M93 75.5h7.9M126.8 75.5h7.9M152.6 75.5h8M67.2 105.3h7.9M93 105.3h7.9M126.8 105.3h7.9M152.6 105.3h8" fill="none" stroke="#000080" stroke-width=".2"/>
<g fill="#800000" stroke="#800000" stroke-width=".18">
<circle cx="108.9" cy="119.1" r=".39"/>
<circle cx="57.2" cy="160.8" r=".39"/>
<circle cx="156.6" cy="140.9" r=".39"/>
<circle cx="156.6" cy="144.9" r=".39"/>
<circle cx="144.7" cy="158.8" r=".38"/>
<circle cx="168.5" cy="158.8" r=".38"/>
<circle cx="236.1" cy="139" r=".39"/>
<circle cx="236.1" cy="148.9" r=".39"/>
<circle cx="236.1" cy="158.8" r=".38"/>
<circle cx="89" cy="160.8" r=".39"/>
<circle cx="102.9" cy="119.1" r=".39"/>
</g>
<path d="M99 119.1h.6M99.6 117.4v3.5M100.4 119.1h.5M100.4 117.4v3.5" fill="none" stroke="#00f" stroke-width=".2"/>
<path d="M93.2 119v.4M93.8 118.4v1.6M94.4 117.8v2.7M95 117.2v3.9M95 119.1h2" fill="none" stroke="#f00" stroke-width=".2"/>
<g fill="#ffff80" stroke="#800000" stroke-width=".18">
<path d="M49.3 87.4l1-1h7.9l1 1-1 1h-7.9z" fill-rule="evenodd"/>
<path d="M49.3 91.4l1-1h7.9l1 1-1 1h-7.9z" fill-rule="evenodd"/>
<path d="M49.3 95.4l1-1h7.9l1 1-1 1h-7.9z" fill-rule="evenodd"/>
<path d="M49.3 99.3l1-1h7.9l1 1-1 1h-7.9z" fill-rule="evenodd"/>
<path d="M49.3 103.3l1-1h7.9l1 1-1 1h-7.9z" fill-rule="evenodd"/>
</g>
<path d="M39.3 87.4h10M39.3 91.4h10M39.3 95.4h10M39.3 99.3h10M39.3 103.3h10" fill="none" stroke="#000080" stroke-width=".6"/>
<g fill="#ffff80" stroke="#800000" stroke-width=".18">
<path d="M49.3 81.5l1-1h7.9l1 1-1 1h-7.9z" fill-rule="evenodd"/>
<path d="M49.3 77.5l1-1h7.9l1 1-1 1h-7.9z" fill-rule="evenodd"/>
<path d="M49.3 73.6l1-1h7.9l1 1-1 .9h-7.9z" fill-rule="evenodd"/>
<path d="M49.3 69.6l1-1h7.9l1 1-1 1h-7.9z" fill-rule="evenodd"/>
<path d="M49.3 65.6l1-1h7.9l1 1-1 1h-7.9z" fill-rule="evenodd"/>
</g>
<path d="M41.3 77.5h8M41.3 73.6h8M41.3 69.6h8M41.3 65.6h8M41.3 81.5h8M114.9 152.9h5.9v3.9h-7.9v6" fill="none" stroke="#000080" stroke-width=".2"/>
<path d="M180.4 123.1v2M180.4 129.1v3.9M180.4 139v2M112.9 162.8h2M118.8 162.8h2" fill="none" stroke="#000" stroke-width=".2"/>
<path d="M179.5 121.1h1.9M179.8 125.1h1.2v4h-1.2zM180.4 121.1v2M180.4 133v6M182.8 136.6l.8 .8M182.8 135l.8 .8M114.9 162.2h3.9v1.2h-3.9z" fill="none" stroke="#00f" stroke-width=".2"/>
<g fill="#00f" stroke="#00f" stroke-width=".2">
<path d="M178.6 134.4h3.6l-1.8 2z"/>
<path d="M183.4 137.8l.6-.6v.6z"/>
<path d="M183.4 136.2l.6-.6v.6z"/>
<path d="M178.6 136.4h3.6v.2h-3.6z" fill-rule="evenodd"/>
</g>
<path d="M178.5 142.9h3.9M179 143.5h2.8M179.6 144.1h1.6M180.2 144.7h.4M180.4 141v1.9" fill="none" stroke="#f00" stroke-width=".2"/>
<text font-size="7.5" fill="#000080" x="194.4" y="121.5">LED</text>
<text font-size="6.4" fill="#000080" x="194.4" y="109.8">TFT LCD</text>
<g font-size="4.7" fill="#000080">
<text x="97" y="110.2">Extension connector</text>
<text x="49.3" y="139.9">ADC_DAC</text>
<text x="99" y="139.9">EEPROM</text>
<text x="67.2" y="179.6">Button</text>
<text x="150.6" y="179.6">Powrer</text>
</g>
<text font-size="4.3" fill="#000080" x="102.9" y="179.7">Potentio meter</text>
<g font-size="1.8">
<text x="53.7" y="42.4">1</text>
<text x="110.7" y="42.4">2</text>
<text x="167.7" y="42.4">3</text>
<text x="224.7" y="42.4">4</text>
<text x="80.3" y="54.3">1</text>
<text x="80.3" y="56.3">3</text>
<text x="80.3" y="58.3">5</text>
<text x="87" y="54.3">2</text>
<text x="87" y="56.3">4</text>
<text x="87" y="58.3">6</text>
<text x="139.9" y="54.3">1</text>
<text x="139.9" y="56.3">3</text>
<text x="139.9" y="58.3">5</text>
<text x="146.7" y="54.3">2</text>
<text x="146.7" y="56.3">4</text>
<text x="146.7" y="58.3">6</text>
<text x="26.8" y="60.3">D</text>
<text x="80.3" y="60.3">7</text>
<text x="80.3" y="62.2">9</text>
<text x="80.3" y="64.2">11</text>
<text x="86" y="62.2">10</text>
<text x="86" y="64.2">12</text>
<text x="87" y="60.3">8</text>
<text x="139.9" y="60.3">7</text>
<text x="139.9" y="62.2">9</text>
<text x="139.9" y="64.2">11</text>
<text x="145.7" y="62.2">10</text>
<text x="145.7" y="64.2">12</text>
<text x="146.7" y="60.3">8</text>
<text x="201.5" y="64.2">1</text>
<text x="208.3" y="64.2">2</text>
<text x="251.4" y="60.3">D</text>
<text x="80.3" y="66.2">13</text>
<text x="80.3" y="68.2">15</text>
<text x="80.3" y="70.2">17</text>
<text x="86" y="66.2">14</text>
<text x="86" y="68.2">16</text>
<text x="86" y="70.2">18</text>
<text x="139.9" y="66.2">13</text>
<text x="139.9" y="68.2">15</text>
<text x="139.9" y="70.2">17</text>
<text x="145.7" y="66.2">14</text>
<text x="145.7" y="68.2">16</text>
<text x="145.7" y="70.2">18</text>
<text x="201.5" y="66.2">3</text>
<text x="201.5" y="68.2">5</text>
<text x="201.5" y="70.2">7</text>
<text x="208.3" y="66.2">4</text>
<text x="208.3" y="68.2">6</text>
<text x="208.3" y="70.2">8</text>
<text x="80.3" y="72.1">19</text>
<text x="80.3" y="74.1">21</text>
<text x="80.3" y="76.1">23</text>
<text x="86" y="72.1">20</text>
<text x="86" y="74.1">22</text>
<text x="86" y="76.1">24</text>
<text x="139.9" y="72.1">19</text>
<text x="139.9" y="74.1">21</text>
<text x="139.9" y="76.1">23</text>
<text x="145.7" y="72.1">20</text>
<text x="145.7" y="74.1">22</text>
<text x="145.7" y="76.1">24</text>
<text x="201.5" y="72.1">9</text>
<text x="201.5" y="74.1">11</text>
<text x="201.5" y="76.1">13</text>
<text x="207.3" y="72.1">10</text>
<text x="207.3" y="74.1">12</text>
<text x="207.3" y="76.1">14</text>
<text x="201.5" y="78.1">15</text>
<text x="201.5" y="80.1">17</text>
<text x="201.5" y="82.1">19</text>
<text x="207.3" y="78.1">16</text>
<text x="207.3" y="80.1">18</text>
<text x="207.3" y="82.1">20</text>
<text x="80.3" y="84">1</text>
<text x="80.3" y="86">3</text>
<text x="80.3" y="88">5</text>
<text x="80.3" y="90">7</text>
<text x="87" y="84">2</text>
<text x="87" y="86">4</text>
<text x="87" y="88">6</text>
<text x="87" y="90">8</text>
<text x="139.9" y="84">1</text>
<text x="139.9" y="86">3</text>
<text x="139.9" y="88">5</text>
<text x="139.9" y="90">7</text>
<text x="146.7" y="84">2</text>
<text x="146.7" y="86">4</text>
<text x="146.7" y="88">6</text>
<text x="146.7" y="90">8</text>
<text x="201.5" y="84">21</text>
<text x="201.5" y="86">23</text>
<text x="201.5" y="88">25</text>
<text x="201.5" y="90">27</text>
<text x="207.3" y="84">22</text>
<text x="207.3" y="86">24</text>
<text x="207.3" y="88">26</text>
<text x="207.3" y="90">28</text>
<text x="80.3" y="92">9</text>
<text x="80.3" y="94">11</text>
<text x="80.3" y="95.9">13</text>
<text x="86" y="92">10</text>
<text x="86" y="94">12</text>
<text x="86" y="95.9">14</text>
<text x="139.9" y="92">9</text>
<text x="139.9" y="94">11</text>
<text x="139.9" y="95.9">13</text>
<text x="145.7" y="92">10</text>
<text x="145.7" y="94">12</text>
<text x="145.7" y="95.9">14</text>
<text x="201.5" y="92">29</text>
<text x="201.5" y="94">31</text>
<text x="207.3" y="92">30</text>
<text x="207.3" y="94">32</text>
<text x="26.8" y="97.9">C</text>
<text x="80.3" y="97.9">15</text>
<text x="80.3" y="99.9">17</text>
<text x="80.3" y="101.9">19</text>
<text x="86" y="97.9">16</text>
<text x="86" y="99.9">18</text>
<text x="86" y="101.9">20</text>
<text x="139.9" y="97.9">15</text>
<text x="139.9" y="99.9">17</text>
<text x="139.9" y="101.9">19</text>
<text x="145.7" y="97.9">16</text>
<text x="145.7" y="99.9">18</text>
<text x="145.7" y="101.9">20</text>
<text x="251.4" y="97.9">C</text>
<text x="80.3" y="103.9">21</text>
<text x="80.3" y="105.9">23</text>
<text x="86" y="103.9">22</text>
<text x="86" y="105.9">24</text>
<text x="139.9" y="103.9">21</text>
<text x="139.9" y="105.9">23</text>
<text x="145.7" y="103.9">22</text>
<text x="145.7" y="105.9">24</text>
<text x="61.8" y="121.9" transform="rotate(-90 61.8 121.9)">1</text>
<text x="63.8" y="121.9" transform="rotate(-90 63.8 121.9)">2</text>
<text x="65.8" y="121.9" transform="rotate(-90 65.8 121.9)">3</text>
<text x="67.8" y="121.9" transform="rotate(-90 67.8 121.9)">4</text>
<text x="69.8" y="121.9" transform="rotate(-90 69.8 121.9)">5</text>
<text x="71.8" y="121.9" transform="rotate(-90 71.8 121.9)">6</text>
<text x="85.3" y="124.7">1</text>
<text x="90.2" y="125.7">A0</text>
<text x="94.2" y="125.7">VCC</text>
<text x="101.9" y="124.7">8</text>
<text x="85.3" y="126.7">2</text>
<text x="85.3" y="128.7">3</text>
<text x="85.3" y="130.6">4</text>
<text x="90.2" y="127.7">A1</text>
<text x="90.2" y="129.6">A2</text>
<text x="90.2" y="131.6">GND SDA</text>
<text x="94.6" y="129.6">SCL</text>
<text x="95.2" y="127.7">WP</text>
<text x="101.9" y="128.7">6</text>
<text x="101.9" y="126.7">7</text>
<text x="101.9" y="130.6">5</text>
<text x="26.8" y="135.6">B</text>
<text x="251.4" y="135.6">B</text>
<text x="150.6" y="141.5">1</text>
<text x="150.6" y="143.5">2</text>
<text x="150.6" y="145.5">3</text>
<text x="126.4" y="155.8" transform="rotate(-90 126.4 155.8)">1</text>
<text x="127.4" y="160.8" transform="rotate(-90 127.4 160.8)">1</text>
<text x="146.9" y="158.4">3</text>
<text x="151.8" y="159.4">IN</text>
<text x="157.2" y="161.6" transform="rotate(-90 157.2 161.6)">GND</text>
<text x="157.8" y="159.4">OUT</text>
<text x="165.5" y="158.4">2</text>
<text x="121" y="162.3">2</text>
<text x="126" y="163.3">W</text>
<text x="127.4" y="165.5" transform="rotate(-90 127.4 165.5)">3</text>
<text x="156.2" y="166.5" transform="rotate(-90 156.2 166.5)">1</text>
<text x="26.8" y="173.2">A</text>
<text x="126.4" y="170.5" transform="rotate(-90 126.4 170.5)">3</text>
<text x="181.4" y="172.3">Title</text>
<text x="251.4" y="173.2">A</text>
<text x="181.4" y="178.2">Size</text>
<text x="191.4" y="178.2">Number</text>
<text x="231.1" y="178.2">Revision</text>
<text x="181.4" y="184.2">Date:</text>
<text x="182.4" y="181.2">A4</text>
<text x="190.4" y="184.2">6-Aug-2009</text>
<text x="221.2" y="184.2">Sheet</text>
<text x="226.8" y="184.2">of</text>
<text x="53.7" y="189.1">1</text>
<text x="110.7" y="189.1">2</text>
<text x="167.7" y="189.1">3</text>
<text x="181.4" y="186.1">File:</text>
<text x="190.4" y="186.1">F:\GoldBull.ddb</text>
<text x="221.2" y="186.1">Drawn By:</text>
<text x="224.7" y="189.1">4</text>
</g>
<g font-size="1.8" fill="#800000">
<text x="69.2" y="53.3">PE2</text>
<text x="95" y="53.3">PE3</text>
<text x="128.8" y="53.3">3V3</text>
<text x="154.6" y="53.3">GND</text>
<text x="69.2" y="55.3">PE4</text>
<text x="69.2" y="57.3">PE6</text>
<text x="69.2" y="59.3">PC13</text>
<text x="95" y="57.3">VBAT</text>
<text x="95" y="59.3">PC14</text>
<text x="95" y="55.3">PE5</text>
<text x="128.8" y="55.3">PA13</text>
<text x="128.8" y="57.3">PA11</text>
<text x="128.8" y="59.3">PA9</text>
<text x="154.6" y="55.3">PA12</text>
<text x="154.6" y="57.3">PA10</text>
<text x="154.6" y="59.3">PA8</text>
<text x="43.3" y="65.2">VREF-</text>
<text x="69.2" y="63.2">3V3</text>
<text x="69.2" y="61.2">PC15</text>
<text x="69.2" y="65.2">PC1</text>
<text x="95" y="65.2">PC2</text>
<text x="95" y="61.2">GND</text>
<text x="95" y="63.2">PC0</text>
<text x="128.8" y="61.2">PC9</text>
<text x="128.8" y="63.2">PC7</text>
<text x="128.8" y="65.2">PD15</text>
<text x="154.6" y="61.2">PC8</text>
<text x="154.6" y="63.2">PC6</text>
<text x="154.6" y="65.2">PD14</text>
<text x="192.4" y="65.2">PE0</text>
<text x="214.2" y="65.2">PE1</text>
<text x="43.3" y="69.2">VREF+</text>
<text x="51.3" y="70.2">VREF+</text>
<text x="51.3" y="66.2">VREF-</text>
<text x="69.2" y="67.2">PC3</text>
<text x="69.2" y="69.2">VREF-</text>
<text x="69.2" y="71.2">VDDA</text>
<text x="95" y="69.2">VREF+</text>
<text x="95" y="71.2">PA0</text>
<text x="95" y="67.2">VSSA</text>
<text x="128.8" y="67.2">PD13</text>
<text x="128.8" y="69.2">PD11</text>
<text x="128.8" y="71.2">PD9</text>
<text x="154.6" y="67.2">PD12</text>
<text x="154.6" y="69.2">PD10</text>
<text x="154.6" y="71.2">PD8</text>
<text x="182.4" y="66.2">DB00</text>
<text x="182.4" y="68.2">DB02</text>
<text x="182.4" y="70.2">DB04</text>
<text x="192.4" y="67.2">PE2</text>
<text x="192.4" y="69.2">PE4</text>
<text x="192.4" y="71.2">PE6</text>
<text x="214.2" y="67.2">PE3</text>
<text x="214.2" y="69.2">PE5</text>
<text x="214.2" y="71.2">PE7</text>
<text x="222.2" y="66.2">DB01</text>
<text x="222.2" y="68.2">DB03</text>
<text x="222.2" y="70.2">DB05</text>
<text x="43.3" y="73.1">VSSA</text>
<text x="43.3" y="77.1">VDDA</text>
<text x="51.3" y="74.1">VSSA</text>
<text x="69.2" y="73.1">PA1</text>
<text x="69.2" y="75.1">3V3</text>
<text x="95" y="73.1">PA2</text>
<text x="95" y="75.1">GND</text>
<text x="128.8" y="73.1">PB15</text>
<text x="128.8" y="75.1">PB13</text>
<text x="154.6" y="73.1">PB14</text>
<text x="154.6" y="75.1">PB12</text>
<text x="182.4" y="72.1">DB06</text>
<text x="182.4" y="74.1">DB08</text>
<text x="182.4" y="76.1">DB10</text>
<text x="192.4" y="73.1">PE8</text>
<text x="192.4" y="75.1">PE10</text>
<text x="192.4" y="77.1">PE12</text>
<text x="214.2" y="73.1">PE9</text>
<text x="214.2" y="75.1">PE11</text>
<text x="214.2" y="77.1">PE13</text>
<text x="222.2" y="72.1">DB07</text>
<text x="222.2" y="74.1">DB09</text>
<text x="222.2" y="76.1">DB11</text>
<text x="43.3" y="81.1">VBAT</text>
<text x="51.3" y="82.1">VBAT</text>
<text x="51.3" y="78.1">VDDA</text>
<text x="69.2" y="83.1">PA3</text>
<text x="95" y="83.1">PA4</text>
<text x="128.8" y="83.1">3V3</text>
<text x="154.6" y="83.1">GND</text>
<text x="182.4" y="78.1">DB12</text>
<text x="182.4" y="80.1">DB14</text>
<text x="182.4" y="82.1">LCD_CS</text>
<text x="192.4" y="79.1">PE14</text>
<text x="192.4" y="83.1">PD14</text>
<text x="214.2" y="79.1">PE15</text>
<text x="214.2" y="81.1">PD13</text>
<text x="214.2" y="83.1">PD15</text>
<text x="222.2" y="78.1">DB13</text>
<text x="222.2" y="80.1">DB15</text>
<text x="222.2" y="82.1">LCD_RS</text>
<text x="41.3" y="87">PA[0..15]</text>
<text x="51.3" y="88">PA[0..15]</text>
<text x="69.2" y="85">PA5</text>
<text x="69.2" y="87">PA7</text>
<text x="69.2" y="89">PC5</text>
<text x="95" y="85">PA6</text>
<text x="95" y="87">PC4</text>
<text x="95" y="89">PB0</text>
<text x="128.8" y="85">PE1</text>
<text x="128.8" y="87">PB9</text>
<text x="128.8" y="89">PB7</text>
<text x="154.6" y="85">PE0</text>
<text x="154.6" y="87">PB8</text>
<text x="154.6" y="89">PB6</text>
<text x="180.4" y="88">SPI3_MISO</text>
<text x="180.4" y="90">SPI3_MOSI</text>
<text x="182.4" y="84">LCD_WR</text>
<text x="182.4" y="86">RESET</text>
<text x="192.4" y="85">RESET</text>
<text x="192.4" y="87">PC11</text>
<text x="192.4" y="89">PC12</text>
<text x="222.2" y="84">LCD_RD</text>
<text x="222.2" y="88">TP_INT</text>
<text x="222.2" y="90">DATA_LE</text>
<text x="41.3" y="91">PB[0..15]</text>
<text x="41.3" y="95">PC[0..15]</text>
<text x="51.3" y="92">PB[0..15]</text>
<text x="51.3" y="95.9">PC[0..15]</text>
<text x="69.2" y="91">PB1</text>
<text x="69.2" y="93">PE7</text>
<text x="69.2" y="95">PE9</text>
<text x="95" y="91">PB2</text>
<text x="95" y="93">PE8</text>
<text x="95" y="95">PE10</text>
<text x="128.8" y="91">PB5</text>
<text x="128.8" y="93">PB3</text>
<text x="128.8" y="95">PD6</text>
<text x="154.6" y="91">PB4</text>
<text x="154.6" y="93">PD7</text>
<text x="154.6" y="95">PD5</text>
<text x="180.4" y="92">SPI3_SCK</text>
<text x="182.4" y="94">TP_CS</text>
<text x="192.4" y="91">PC10</text>
<text x="222.2" y="92">F_CS1</text>
<text x="222.2" y="94">SD_CS1</text>
<text x="41.3" y="98.9">PD[0..15]</text>
<text x="51.3" y="99.9">PD[0..15]</text>
<text x="69.2" y="96.9">PE11</text>
<text x="69.2" y="98.9">PE13</text>
<text x="69.2" y="100.9">PE15</text>
<text x="95" y="96.9">PE12</text>
<text x="95" y="98.9">PE14</text>
<text x="95" y="100.9">PB10</text>
<text x="128.8" y="96.9">PD4</text>
<text x="128.8" y="98.9">PD2</text>
<text x="128.8" y="100.9">PD0</text>
<text x="154.6" y="96.9">PD3</text>
<text x="154.6" y="98.9">PD1</text>
<text x="154.6" y="100.9">PC12</text>
<text x="41.3" y="102.9">PE[0..15]</text>
<text x="51.3" y="103.9">PE[0..15]</text>
<text x="69.2" y="102.9">PB11</text>
<text x="69.2" y="104.9">3V3</text>
<text x="95" y="104.9">GND</text>
<text x="95" y="102.9">GND</text>
<text x="128.8" y="102.9">PC11</text>
<text x="128.8" y="104.9">PA15</text>
<text x="154.6" y="102.9">PC10</text>
<text x="154.6" y="104.9">PA14</text>
<text x="41.3" y="127.7">ADC_IN1</text>
<text x="41.3" y="129.6">ADC_IN2</text>
<text x="53.3" y="126.7">PB0</text>
<text x="53.3" y="128.7">PB1</text>
<text x="110.9" y="130.6">PB7</text>
<text x="120.8" y="129.6">I2C1_SCL</text>
<text x="120.8" y="131.6">I2C1_SDA</text>
<text x="204.3" y="129.6">LED1</text>
<text x="214.2" y="128.7">PD2</text>
<text x="41.3" y="133.6">DAC_OUT1</text>
<text x="41.3" y="135.6">DAC_OUT2</text>
<text x="53.3" y="132.6">PA4</text>
<text x="53.3" y="134.6">PA5</text>
<text x="162.6" y="141.5">External 5V</text>
<text x="204.3" y="139.6">LED2</text>
<text x="214.2" y="138.6">PD3</text>
<text x="204.3" y="149.5">LED3</text>
<text x="214.2" y="148.5">PD4</text>
<text x="102.9" y="153.4">Potentio meter</text>
<text x="116.8" y="152.4">PC0</text>
<text x="37.4" y="161.4">WAKEUP</text>
<text x="69.2" y="161.4">TEMPER</text>
<text x="81.1" y="160.4">PC13</text>
<text x="204.3" y="159.4">LED4</text>
<text x="214.2" y="158.4">PD7</text>
</g>
<g font-size="1.8" fill="#000080">
<text x="79.1" y="51.3">CN9</text>
<text x="138.7" y="51.3">CN10</text>
<text x="200.3" y="61.2">CN13</text>
<text x="79.1" y="79.1">HEADER 12X2</text>
<text x="79.1" y="81.1">CN11</text>
<text x="138.7" y="79.1">HEADER 12X2</text>
<text x="138.7" y="81.1">CN12</text>
<text x="202.3" y="96.9">TFT</text>
<text x="79.1" y="108.8">HEADER 12X2</text>
<text x="138.7" y="108.8">HEADER 12X2</text>
<text x="59.2" y="116.8">CN14</text>
<text x="59.2" y="118.7">CON6</text>
<text x="98.8" y="116.8">C28</text>
<text x="146" y="118.1">TP2</text>
<text x="154" y="118.1">TP3</text>
<text x="162" y="118.1">TP4</text>
<text x="89" y="122.7">U10</text>
<text x="96.8" y="122.7">100nF</text>
<text x="109.7" y="122.5">R56</text>
<text x="109.7" y="124.5">4K7</text>
<text x="115.7" y="122.5">R57</text>
<text x="115.7" y="124.5">4K7</text>
<text x="146" y="120.1">5V</text>
<text x="154" y="120.1">3V3</text>
<text x="162" y="120.1">GND</text>
<text x="227.9" y="125.1">LD2</text>
<text x="181.2" y="126.5">R58</text>
<text x="181.2" y="128.5">1K</text>
<text x="220" y="127.8">R59</text>
<text x="220" y="131.4">470R</text>
<text x="89" y="134.6">24LC02</text>
<text x="184" y="134.4">LD1</text>
<text x="184" y="136.4">LED</text>
<text x="220" y="137.8">R60</text>
<text x="227.9" y="132.4">LED</text>
<text x="227.9" y="135">LD3</text>
<text x="148.6" y="138.6">CN15</text>
<text x="220" y="141.3">470R</text>
<text x="227.9" y="142.3">LED</text>
<text x="148.6" y="148.5">POWER</text>
<text x="220" y="147.7">R61</text>
<text x="227.9" y="144.9">LD4</text>
<text x="150.6" y="154.4">U11 LT1117-3.3</text>
<text x="220" y="151.3">470R</text>
<text x="227.9" y="152.3">LED</text>
<text x="227.9" y="154.8">LD5</text>
<text x="58" y="156.2">R16</text>
<text x="58" y="158.2">10K</text>
<text x="89.8" y="156.2">R17</text>
<text x="89.8" y="158.2">10K</text>
<text x="114.7" y="161.6">R63</text>
<text x="127.6" y="160.2">VR1</text>
<text x="220" y="157.6">R62</text>
<text x="220" y="161.2">470R</text>
<text x="114.7" y="165.1">2K</text>
<text x="127.6" y="162.2">10K</text>
<text x="140.7" y="166.1">C29</text>
<text x="146.7" y="164.1">C50</text>
<text x="146.7" y="166.1">10uF</text>
<text x="170.5" y="164.1">C51</text>
<text x="176.5" y="164.1">C30</text>
<text x="176.5" y="166.1">100nF</text>
<text x="227.9" y="162.2">LED</text>
<text x="57.2" y="168.3">S2</text>
<text x="57.2" y="172.3">WAKEUP</text>
<text x="89" y="168.3">S3</text>
<text x="89" y="172.3">TAMPER</text>
<text x="140.7" y="168.1">100nF</text>
<text x="168.5" y="168.1">10uF</text>
</g>
<g font-size="1.8" fill="#00f">
<text x="194.9" y="61.2">3V3</text>
<text x="107.5" y="116.8">3V3</text>
<text x="178.6" y="120.7">VCC</text>
<text x="145.7" y="128.7">5V</text>
<text x="153.2" y="128.7">3V3</text>
<text x="154.8" y="138.6">VCC</text>
<text x="55.8" y="150.5">3V3</text>
<text x="87.6" y="150.5">3V3</text>
<text x="125.4" y="152.4">3V3</text>
<text x="137.7" y="156.4">5V</text>
<text x="173.1" y="156.4">3V3</text>
</g>
</svg>
